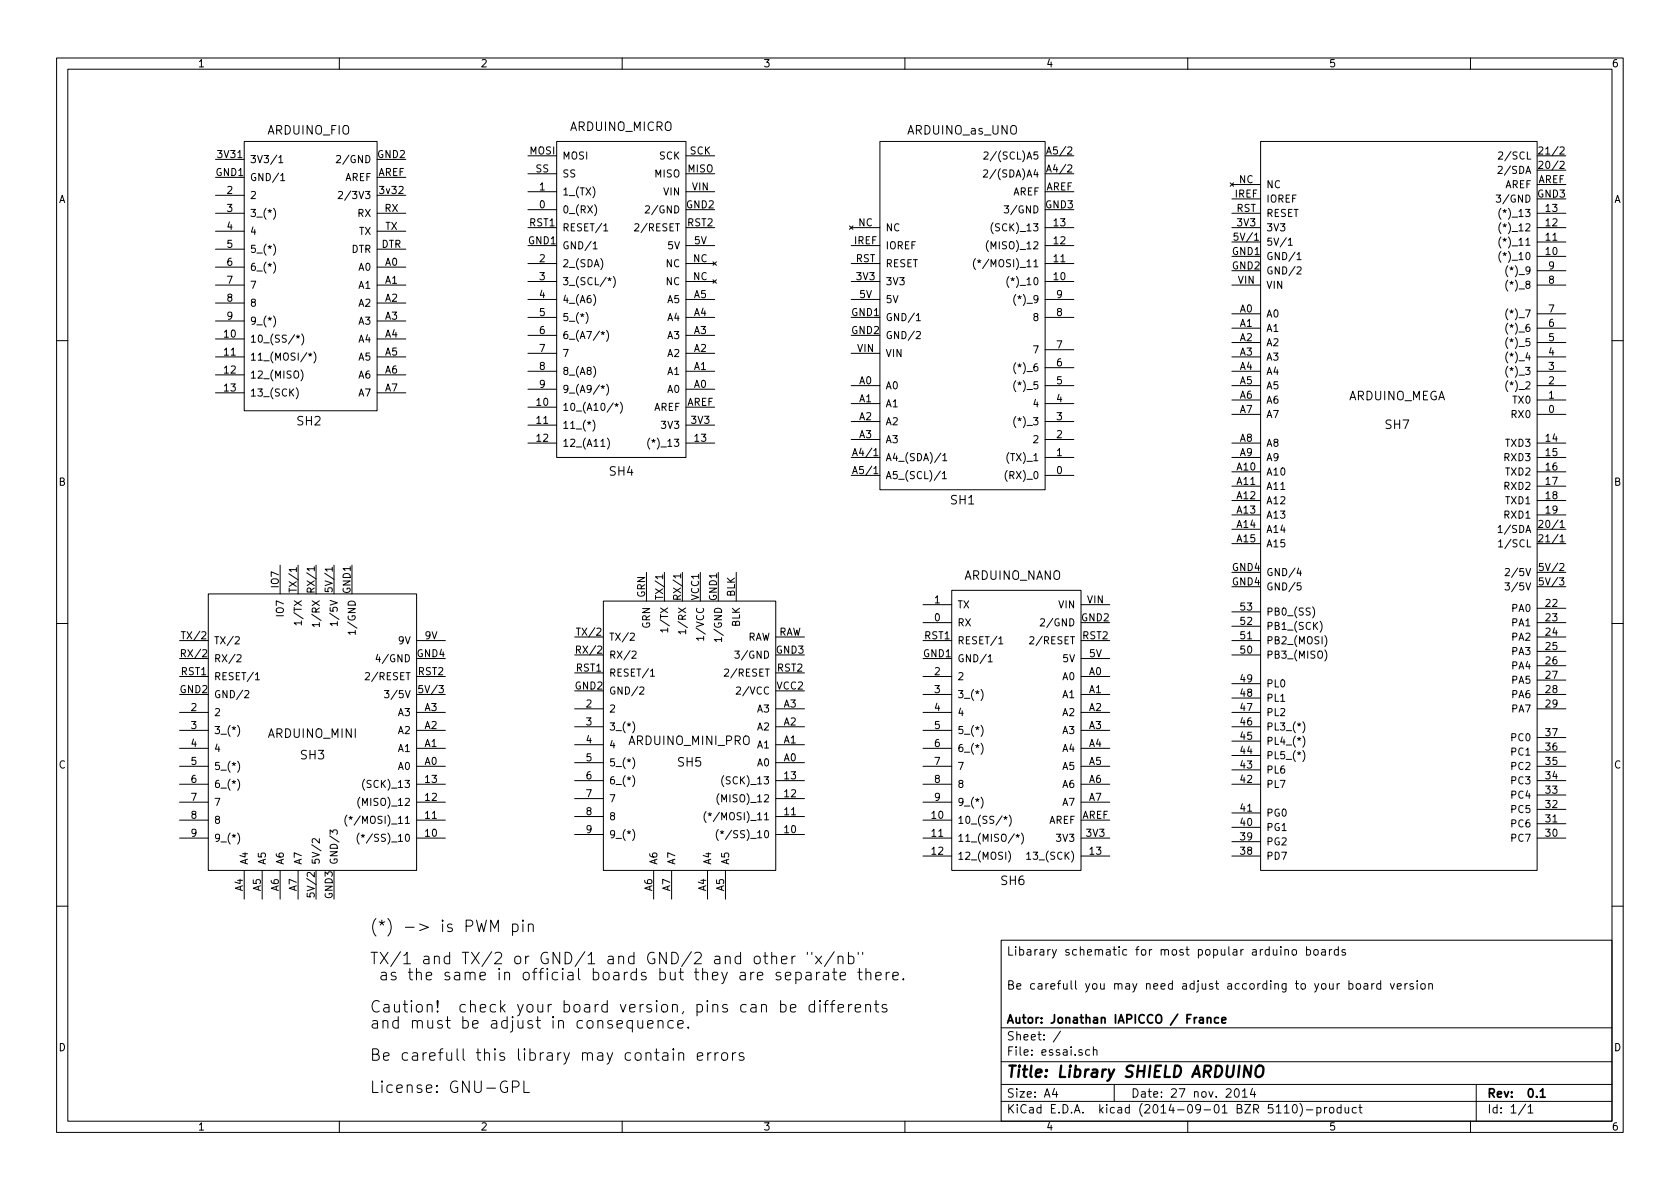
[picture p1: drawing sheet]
<svg xmlns="http://www.w3.org/2000/svg" width="297mm" height="210mm" viewBox="0 0 297 210" stroke-linecap="round" stroke-linejoin="round" font-family="sans-serif">
<g fill="none" stroke="#000" stroke-width=".18">
<path d="M10 10.3h277v189.9h-277zM12 12.2h273v186.1h-273zM60 10.3v1.9M110 10.3v1.9M160 10.3v1.9M210 10.3v1.9M260 10.3v1.9M38.1 34.5h5.1M38.1 37.7h5.1M38.1 28.2h5.1M38.1 31.4h5.1M43.2 25h23.5v47.6h-23.5z"/>
<path d="M48.4 36.8a1.51 1.51 0 0 1 0 2M49.3 27.9l.4-.4v1.3M49.3 28.8h.7M49.6 31l.4-.3v1.2M49.6 31.9h.7M59.5 27.6l.5-.1 .2 .1v.3l-.8 .9h.8M59.8 34l.5-.1 .2 .1 .1 .2-.8 .9h.8M66.7 34.5h5.1M66.7 37.7h5.1M66.7 28.2h5.1M66.7 31.4h5.1M93.3 30.7h5.1"/>
<path d="M93.3 27.6h5.1M93.3 37.1h5.1M93.3 33.9h5.1M98.4 25h22.9v55.9h-22.9zM106.8 39.9l.3-.3v1.2M112.2 39.7l.5-.1 .2 .1 .1 .2-.8 .9h.8M114.1 36.5l.5-.1 .2 .1v.2l-.8 1h.8M121.3 30.7h5.1M121.3 27.6h5.1M121.3 37.1h5.1M121.3 33.9h5.1M150.2 39.9l.6 .7"/>
<path d="M150.8 39.9l-.6 .7M155.6 25h29.2v61.6h-29.2zM173.9 30.1l.5-.1 .2 .1v.3l-.8 .9h.8M174 27l.5-.1 .2 .1v.2l-.8 .9h.8M175.6 39.4a1.51 1.51 0 0 0 0 1.9M177.5 36.4h.8l-.4 .5 .4 .1v.5l-.2 .2-.6-.2M184.8 30.7h5.1M184.8 27.6h5.1M184.8 37.1h5.1M184.8 33.9h5.1M217.5 32.3l.6 .6M217.8 37.7h5.1"/>
<path d="M217.8 32.6h5.1M217.8 35.2h5.1M218.1 32.3l-.6 .6M222.9 25h48.9v128.9h-48.9zM264.5 34.5h.8l-.4 .5 .4 .1v.5l-.2 .2-.6-.2M264.9 29.5l.5-.1 .2 .1v.3l-.8 .9h.8M265 27l.5-.1 .1 .1 .1 .2-.8 .9h.8M265.4 39.4a1.51 1.51 0 0 0 0 1.9M265.4 36.8a1.51 1.51 0 0 0 0 2M271.8 27.6h5.1M271.8 37.7h5.1M271.8 32.6h5.1"/>
<path d="M271.8 30.1h5.1M271.8 35.2h5.1M272.1 28.6l.5-.1 .1 .1 .1 .3-.8 .9h.8M272.1 26.1l.5-.1 .1 .1 .1 .2-.8 .9h.8M38.1 40.9h5.1M38.1 44.1h5.1M38.1 47.2h5.1M38.1 50.4h5.1M38.1 53.6h5.1M38.1 56.8h5.1M38.1 59.9h5.1M48.4 43.2a1.51 1.51 0 0 1 0 1.9"/>
<path d="M48.4 46.3a1.51 1.51 0 0 1 0 2M48.4 55.9a1.51 1.51 0 0 1 0 1.9M52.4 59.4l.3 .2 .3-.2M52.5 59.8l.2-.2 .2 .2M52.7 59.3v.3M53.3 59a1.51 1.51 0 0 1 0 2M66.7 40.9h5.1M66.7 44.1h5.1M66.7 47.2h5.1M66.7 50.4h5.1M66.7 53.6h5.1M66.7 56.8h5.1"/>
<path d="M66.7 59.9h5.1M93.3 56.1h5.1M93.3 53h5.1M93.3 49.8h5.1M93.3 46.6h5.1M93.3 43.4h5.1M93.3 40.3h5.1M93.3 59.3h5.1M103.6 55.2a1.51 1.51 0 0 1 0 2M104.9 43.1l.3-.4v1.3M104.9 44h.7M105 52.1a1.51 1.51 0 0 1 0 1.9"/>
<path d="M106.3 58.8l.3 .1 .3-.1M106.4 59.2l.2-.3 .2 .3M106.6 58.6v.3M106.8 40.8h.7M107.2 58.4a1.51 1.51 0 0 1 0 2M107.5 49.3l.3 .1 .3-.1M107.6 49.6l.2-.2 .1 .2M107.8 49.1v.3M108.4 48.9a1.51 1.51 0 0 1 0 1.9M121.3 56.1h5.1M121.3 53h5.1M121.3 49.8h5.1"/>
<path d="M121.3 46.6h5.1M121.3 43.4h5.1M121.3 40.3h5.1M121.3 59.3h5.1M126.1 49.5l.6 .6M126.1 46.3l.6 .6M126.7 49.5l-.6 .6M126.7 46.3l-.6 .6M150.5 56.1h5.1M150.5 53h5.1M150.5 49.8h5.1M150.5 46.6h5.1"/>
<path d="M150.5 43.4h5.1M150.5 40.3h5.1M150.5 59.3h5.1M162 55.8l.4-.4v1.3M162 58.7l.5-.1 .2 .1v.3l-.7 .9h.7M162 56.7h.7M172.5 45.7a1.51 1.51 0 0 0 0 2M172.8 46.1l.3 .1 .3-.1M172.9 46.5l.2-.3 .2 .3M173.1 45.9v.3M174.8 42.5a1.51 1.51 0 0 0 0 2M178.4 48.9a1.51 1.51 0 0 0 0 1.9"/>
<path d="M179.6 52.1a1.51 1.51 0 0 0 0 1.9M184.8 56.1h5.1M184.8 53h5.1M184.8 49.8h5.1M184.8 46.6h5.1M184.8 43.4h5.1M184.8 40.3h5.1M217.8 40.3h5.1M217.8 50.4h5.1M217.8 58h5.1M217.8 55.5h5.1M217.8 47.9h5.1"/>
<path d="M217.8 45.3h5.1M217.8 42.8h5.1M221.8 42.5h.7M227.8 42.5l.3-.4v1.3M227.8 43.4h.7M229.3 45l.4-.4v1.3M229.3 47.3l.5-.1 .2 .1v.2l-.7 1h.7M229.3 45.9h.7M265.4 44.4a1.51 1.51 0 0 0 0 2M265.4 41.9a1.51 1.51 0 0 0 0 2M266.6 59.7a1.51 1.51 0 0 0 0 1.9M266.6 57.1a1.51 1.51 0 0 0 0 2"/>
<path d="M266.6 54.6a1.51 1.51 0 0 0 0 2M266.6 49.5a1.51 1.51 0 0 0 0 2M266.6 47a1.51 1.51 0 0 0 0 1.9M271.8 40.3h5.1M271.8 50.4h5.1M271.8 58h5.1M271.8 55.5h5.1M271.8 47.9h5.1M271.8 45.3h5.1M271.8 42.8h5.1M10 60.2h2M38.1 63.1h5.1"/>
<path d="M38.1 66.3h5.1M38.1 69.5h5.1M52.4 68.6a1.51 1.51 0 0 1 0 1.9M53.2 65.4a1.51 1.51 0 0 1 0 2M54.5 62.6l.3 .1 .3-.1M54.7 63l.1-.3 .2 .3M54.8 62.4v.3M55.5 62.2a1.51 1.51 0 0 1 0 2M66.7 63.1h5.1M66.7 66.3h5.1M66.7 69.5h5.1M93.3 62.5h5.1"/>
<path d="M93.3 65.7h5.1M93.3 78.4h5.1M93.3 68.8h5.1M93.3 72h5.1M93.3 75.2h5.1M104.8 74.3a1.51 1.51 0 0 1 0 1.9M105 64.8a1.51 1.51 0 0 1 0 1.9M106.3 68.3l.3 .1 .3-.1M106.4 68.7l.2-.3 .2 .3M106.6 68.1v.3M107.2 67.9a1.51 1.51 0 0 1 0 2M107.4 77.5a1.51 1.51 0 0 1 0 1.9"/>
<path d="M108.4 71.2l-1.1 1.7M108.7 71.5l.3 .1 .3-.1M108.8 71.9l.2-.3 .2 .3M109 71.3v.3M109.7 71.1a1.51 1.51 0 0 1 0 2M114.9 77.5a1.51 1.51 0 0 0 0 1.9M121.3 62.5h5.1M121.3 65.7h5.1M121.3 78.4h5.1M121.3 68.8h5.1M121.3 72h5.1M121.3 75.2h5.1"/>
<path d="M150.5 77.7h5.1M150.5 74.5h5.1M150.5 71.4h5.1M150.5 68.2h5.1M150.5 62.5h5.1M179.6 73.7a1.51 1.51 0 0 0 0 1.9M179.6 67.3a1.51 1.51 0 0 0 0 2M179.6 64.1a1.51 1.51 0 0 0 0 2M184.8 77.7h5.1M184.8 74.5h5.1M184.8 71.4h5.1M184.8 68.2h5.1"/>
<path d="M184.8 65h5.1M184.8 61.8h5.1M217.8 68.2h5.1M217.8 63.1h5.1M217.8 73.3h5.1M217.8 70.7h5.1M217.8 65.7h5.1M217.8 60.6h5.1M217.8 78.4h5.1M266.6 67.3a1.51 1.51 0 0 0 0 2M266.6 64.8a1.51 1.51 0 0 0 0 1.9M266.6 62.2a1.51 1.51 0 0 0 0 2"/>
<path d="M271.8 68.2h5.1M271.8 63.1h5.1M271.8 73.3h5.1M271.8 70.7h5.1M271.8 65.7h5.1M271.8 60.6h5.1M271.8 78.4h5.1M285 60.2h2M49.5 99.9v5.1M52.7 99.9v5.1M55.9 99.9v5.1M59.1 99.9v5.1"/>
<path d="M62.2 99.9v5.1M150.5 84.1h5.1M150.5 80.9h5.1M154.5 80.6h.7M154.5 83.8h.7M166.3 83.3l-1.1 1.7M166.3 80.1l-1 1.7M166.6 83.7l.4-.3v1.3M166.6 84.7h.7M166.7 80.6l.4-.4v1.3M166.7 81.5h.7M184.8 84.1h5.1"/>
<path d="M184.8 80.9h5.1M217.8 80.9h5.1M217.8 83.4h5.1M217.8 86h5.1M217.8 88.5h5.1M217.8 91.1h5.1M217.8 93.6h5.1M217.8 96.1h5.1M264.9 93.3l.4-.4v1.3M264.9 94.2h.7M265 95.8l.3-.4v1.3M265 96.7h.7"/>
<path d="M271.8 80.9h5.1M271.8 83.4h5.1M271.8 86h5.1M271.8 88.5h5.1M271.8 91.1h5.1M271.8 93.6h5.1M271.8 96.1h5.1M272.1 92.1l.5-.1 .1 .1 .1 .3-.8 .9h.8M272.1 94.7l.5-.1 .1 .1 .1 .2-.8 .9h.8M275.8 93.3h.8M275.8 95.8h.8M10 110.3h2"/>
<path d="M31.7 113.3h5.1M31.7 119.6h5.1M31.7 116.5h5.1M36.8 105h36.9v48.9h-36.9zM41.6 112.7l.5-.1 .2 .1v.2l-.8 1h.8M41.9 115.9l.5-.1 .2 .1v.2l-.8 .9h.8M45.2 119.3l.3-.4v1.3M53.3 110.2h-1.3l.4 .3M53.3 109.8v.7M55.6 100.2v.7M56.5 110.5h-1.3l.3 .3M56.5 110.1v.7"/>
<path d="M58.8 100.3v.7M59.6 110.3h-1.2l.3 .3M59.6 109.9v.7M62.8 111.8h-1.3l.4 .4M62.8 111.5v.7M64.6 119l.5-.1 .2 .1v.3l-.8 .9h.8M66.8 115.7l-.3 .9h.8M73.7 113.3h5M73.7 119.6h5M73.7 116.5h5M101.6 115.8h5.1M101.6 112.6h5.1"/>
<path d="M101.6 119h5.1M106.7 106.3h30.5v47.6h-30.5zM111.5 112.1l.4-.1 .2 .1 .1 .2-.8 .9h.8M111.8 115.2l.4-.1 .2 .1 .1 .3-.8 .9h.8M114.3 101.2v5.1M115 118.7l.4-.4v1.3M115 119.6h.7M117.5 101.2v5.1M118.1 111.4h-1.3l.3 .4M118.1 111.1v.7M120.3 101.5v.7M120.6 101.2v5.1"/>
<path d="M121.2 111.7h-1.2l.3 .4M121.2 111.4v.7M123.8 101.2v5.1M124.4 112.9h-1.3l.4 .3M124.4 112.5v.7M127 101.2v5.1M127.6 113.1h-1.3l.4 .4M127.6 112.7v.8M128.1 118.4l.5-.1 .2 .1v.3l-.8 .9h.8M129.9 115.1h.8l-.4 .5 .4 .1v.6l-.2 .1-.6-.1M130.2 101.2v5.1M137.2 115.8h5"/>
<path d="M137.2 112.6h5M137.2 119h5M163.2 113.3h5.1M163.2 110.1h5.1M163.2 119.6h5.1M163.2 116.5h5.1M163.2 106.9h5.1M168.3 104.4h22.8v49.5h-22.8zM174.7 116.1l.4-.3v1.2M174.7 117h.7M176.6 112.9l.4-.3v1.3M176.6 113.9h.7"/>
<path d="M182.1 112.7l.5-.1 .2 .1v.2l-.8 1h.8M184 109.5l.5-.1 .1 .1 .1 .3-.8 .9h.8M191.1 113.3h5.1M191.1 110.1h5.1M191.1 119.6h5.1M191.1 116.5h5.1M191.1 106.9h5.1M217.8 115.8h5.1M217.8 113.3h5.1M217.8 110.7h5.1M217.8 108.2h5.1M217.8 101.2h5.1"/>
<path d="M217.8 103.8h5.1M229.6 100.5l-.3 .9h.8M229.9 100.9v.9M230 103.1h-.6l-.1 .6 .2-.1 .5 .1v.5l-.2 .1-.5-.1M232.1 107.3a1.51 1.51 0 0 1 0 2M233.4 109.8a1.51 1.51 0 0 1 0 2M234.2 114.9a1.51 1.51 0 0 1 0 2M234.2 112.4a1.51 1.51 0 0 1 0 1.9M266.1 103.1h.8l-.5 .5 .4 .1v.5l-.2 .1-.5-.1M266.2 100.6l.4-.1 .2 .1 .1 .3-.8 .9h.8M271.8 107.6h5.1M271.8 110.1h5.1"/>
<path d="M271.8 112.6h5.1M271.8 115.2h5.1M271.8 117.7h5.1M271.8 101.2h5.1M271.8 103.8h5.1M285 110.3h2M31.7 138.7h5.1M31.7 135.5h5.1M31.7 126h5.1M31.7 122.8h5.1M31.7 129.2h5.1M31.7 132.3h5.1"/>
<path d="M42 128.3a1.51 1.51 0 0 1 0 1.9M42 134.6a1.51 1.51 0 0 1 0 2M42 137.8a1.51 1.51 0 0 1 0 1.9M43.3 122.2l.5-.1 .1 .1 .1 .3-.8 .9h.8M45.2 120.2h.7M64.5 137.8a1.51 1.51 0 0 0 0 1.9M68 122.1h.8l-.5 .5 .4 .1v.6l-.2 .1-.5-.1M73.7 138.7h5M73.7 135.5h5M73.7 126h5M73.7 122.8h5M73.7 129.2h5"/>
<path d="M73.7 132.3h5M101.6 138h5.1M101.6 128.5h5.1M101.6 125.3h5.1M101.6 131.7h5.1M101.6 134.9h5.1M101.6 122.2h5.1M111.9 127.6a1.51 1.51 0 0 1 0 2M111.9 134a1.51 1.51 0 0 1 0 1.9M111.9 137.2a1.51 1.51 0 0 1 0 1.9M113.1 121.6l.5-.1 .2 .1v.2l-.7 1h.7M128 137.2a1.51 1.51 0 0 0 0 1.9"/>
<path d="M130.2 121.6l.5-.1 .2 .1v.2l-.8 1h.8M137.2 138h5M137.2 128.5h5M137.2 125.3h5M137.2 131.7h5M137.2 134.9h5M137.2 122.2h5M163.2 138.7h5.1M163.2 135.5h5.1M163.2 126h5.1M163.2 122.8h5.1M163.2 129.2h5.1"/>
<path d="M163.2 132.3h5.1M173.5 121.9a1.51 1.51 0 0 1 0 2M173.5 128.3a1.51 1.51 0 0 1 0 1.9M173.5 131.4a1.51 1.51 0 0 1 0 2M191.1 138.7h5.1M191.1 135.5h5.1M191.1 126h5.1M191.1 122.8h5.1M191.1 129.2h5.1M191.1 132.3h5.1M217.8 138.7h5.1M217.8 136.1h5.1"/>
<path d="M217.8 133.6h5.1M217.8 131.1h5.1M217.8 128.5h5.1M217.8 126h5.1M217.8 123.4h5.1M217.8 120.9h5.1M230.4 132.7a1.51 1.51 0 0 1 0 2M230.4 130.2a1.51 1.51 0 0 1 0 1.9M230.4 127.6a1.51 1.51 0 0 1 0 2M271.8 138h5.1M271.8 135.5h5.1M271.8 133h5.1"/>
<path d="M271.8 120.3h5.1M271.8 130.4h5.1M271.8 122.8h5.1M271.8 125.3h5.1M31.7 148.2h5.1M31.7 141.9h5.1M31.7 145h5.1M42 147.3a1.51 1.51 0 0 1 0 2M43.2 153.9v5.1M46.4 153.9v5.1M49.5 153.9v5.1M52.7 153.9v5.1"/>
<path d="M55.9 153.9v5.1M56.5 148.3v.8l-1-.8-.2 .1-.1 .1 .1 .5M58.4 147.5v-.7l.5 .4 .1-.4h.5l.1 .2-.1 .5M59.1 153.9v5.1M61.3 144.1a1.51 1.51 0 0 0 0 2M61.7 144.5l.3 .1 .3-.1M61.8 144.9l.2-.3 .2 .3M62 144.3v.3M63.5 147.3a1.51 1.51 0 0 0 0 2M63.6 141a1.51 1.51 0 0 0 0 1.9M63.9 147.7l.3 .1 .3-.1M64 148.1l.2-.3 .1 .3"/>
<path d="M64.2 147.5v.3M73.7 148.2h5M73.7 141.9h5M73.7 145h5M101.6 141.2h5.1M101.6 144.4h5.1M101.6 147.6h5.1M111.9 146.7a1.51 1.51 0 0 1 0 1.9M115.6 153.9v5.1M118.7 153.9v5.1M124.8 143.5a1.51 1.51 0 0 0 0 2M125.1 153.9v5.1"/>
<path d="M125.2 143.9l.3 .1 .3-.1M125.3 144.2l.2-.2 .2 .2M125.5 143.7v.3M127 146.7a1.51 1.51 0 0 0 0 1.9M127.1 140.3a1.51 1.51 0 0 0 0 2M127.4 147.1l.3 .1 .3-.1M127.5 147.4l.2-.2 .1 .2M127.7 146.9v.3M128.3 153.9v5.1M137.2 141.2h5M137.2 144.4h5M137.2 147.6h5"/>
<path d="M163.2 148.2h5.1M163.2 151.4h5.1M163.2 141.9h5.1M163.2 145h5.1M173.5 141a1.51 1.51 0 0 1 0 1.9M177.5 144.5l.3 .1 .3-.1M177.6 144.9l.2-.3 .2 .3M177.8 144.3v.3M178.3 150.5a1.51 1.51 0 0 1 0 1.9M178.4 144.1a1.51 1.51 0 0 1 0 2M179.6 147.7l.3 .1 .3-.1M179.8 148.1l.1-.3 .2 .3"/>
<path d="M179.9 147.5v.3M180.6 147.3a1.51 1.51 0 0 1 0 2M181.5 151l.4-.3v1.3M181.5 152h.7M191.1 148.2h5.1M191.1 151.4h5.1M191.1 141.9h5.1M191.1 145h5.1M217.8 146.3h5.1M217.8 143.8h5.1M217.8 151.4h5.1M217.8 148.8h5.1"/>
<path d="M271.8 148.2h5.1M271.8 145.7h5.1M271.8 143.1h5.1M271.8 140.6h5.1M10 160.2h2M86.8 164.7v-2l.7 1.5 .6-1.5v2M90.6 163.5l.6-.1 .4 .4v.6l-.2 .2-.2 .1-.6-.1M90.6 163.4v2M92.5 162.7l-.1 .1 .1 .1 .1-.1-.1-.1v.2M92.5 163.4v1.3M93.4 163.6a.51 .51 0 0 1 .9 .1v1M93.4 163.4v1.3"/>
<path d="M133.5 169.3a.56 .56 0 0 1 .9 .2v.5a.55 .55 0 0 1-.5 .4 .55 .55 0 0 1-.6-.4zM135 169.1h.8M135.3 168.4v1.7l.1 .2 .4 .1M136.4 169.3a.51 .51 0 0 1 .9 .1v1M136.4 168.4v2M138 177.7l.6-.1 .4 .4v.6l-.2 .3-.2 .1-.6-.1M138.2 169.8l.9-.2v-.4l-.6-.1-.3 .3 .1 .9 .2 .1 .6-.1M138.9 172.6l.9-.2v-.4l-.6-.1-.3 .3 .1 1 .2 .1 .6-.1M139.8 178.3l.9-.2-.1-.4-.5-.1-.3 .3 .1 1 .2 .1 .5-.1M140 169.1v1.3M140.6 169.1l-.4 .1-.2 .3M140.7 172l.6-.1 .4 .4v.6l-.2 .3-.2 .1-.6-.1"/>
<path d="M140.7 171.9v2.1M142.5 172l.2-.1 .6 .1 .1 1.3M142.7 168.4v.4M143.4 172.4l-.7 .1a.39 .39 0 0 0-.3 .4 .39 .39 0 0 0 .3 .4l.7-.1M143.5 168.4v.4M144 177.7l-.6-.1-.3 .4 .1 .8 .2 .2 .6-.1M144 176.9v2.1M144.2 169.1l1.1 1.3M144.4 171.9v1.4M145 171.9l-.4 .1-.2 .3M145 176.9l-.1 .1 .1 .1 .1-.1-.1-.1v.2M145 177.6v1.4"/>
<path d="M145.3 169.1l-1.1 1.3M145.6 172l.2-.1 .6 .1 .1 1.3M145.7 177.6h.7M146.4 176.9l-.4 .1-.1 .2v1.8M146.5 172.4l-.7 .1a.39 .39 0 0 0-.3 .4 .39 .39 0 0 0 .3 .4l.7-.1M146.8 177.6h.8M147.2 171.9h.8M147.5 171.2v1.8l.1 .2 .4 .1M147.5 168.3l-1.7 2.6M147.6 176.9l-.4 .1-.1 .2v1.8M148.2 169.3a.51 .51 0 0 1 .8 .1v1M148.2 178.3l.9-.2v-.4l-.6-.1-.3 .3 .1 1 .2 .1 .6-.1"/>
<path d="M148.2 169.1v1.3M148.5 172.6l1-.2-.1-.4-.6-.1-.3 .3 .1 1 .2 .1 .6-.1M150 169.2l.6-.1 .4 .4v.5l-.2 .3-.2 .1-.6-.1M150 168.4v2M150 177.6v1.4M150.6 177.6l-.4 .1-.2 .3M151.2 178.3l1-.2-.1-.4-.6-.1-.3 .3 .1 1 .2 .1 .6-.1M151.7 171.9h.7M151.7 168.4v.4M151.9 171.2v1.8l.1 .2 .4 .1M152.5 168.4v.4M153.1 177.8a.51 .51 0 0 1 .8 .1v1.1"/>
<path d="M153.1 177.6v1.4M153.1 172.1a.51 .51 0 0 1 .9 .1v1.1M153.1 171.2v2.1M154.6 177.6h.8M154.8 172.6l1-.2-.1-.4-.6-.1-.3 .3 .1 1 .2 .1 .6-.1M154.9 176.9v1.8l.1 .2 .4 .1M156.7 171.9v1.4M156.7 177.7a.5 .5 0 0 0-.7 .2v.1a.74 .74 0 0 0 .7 .4l.1 .2-.1 .3-.2 .1-.5-.1M157.3 171.9l-.4 .1-.2 .3M157.9 172.6l.9-.2-.1-.4-.5-.1-.3 .3 .1 1 .2 .1 .5-.1M159.7 173.1l.1 .1-.1 .1-.1-.1 .1-.1v.2M177 166.3h108v32h-108z"/>
<path d="M226.5 167.4v.2M226.5 167.9v1M227.2 168l.2-.1 .4 .1v.9M227.2 167.9v1M228.5 168l.2-.1 .5 .1v.6l-.1 .2-.4 .1-.2-.1zM231 168l.4-.1 .3 .3-.1 .6h-.6M231 167.4v1.5M232.4 168l.2-.1 .4 .1 .1 .6-.2 .2-.3 .1-.2-.1zM233.7 168h.6v.9M234.3 168.3h-.4l-.3 .2 .3 .4 .4-.1M235.1 167.9v1M235.5 167.9l-.4 .3"/>
<path d="M236.6 168l-.4-.1-.3 .3 .1 .6 .2 .1 .4-.1M236.6 167.4v1.5M237.8 168a.37 .37 0 0 0-.5 .1v.2l.5 .2 .1 .1-.2 .3-.4-.1M238.5 174l.4-.1 .3 .3-.1 .6h-.6M238.5 173.4v1.5M239.9 174.1l.2-.2 .4 .2 .1 .5-.2 .2-.3 .1-.2-.1zM241.2 174h.6v.9M241.8 174.3l-.4 .1-.3 .2 .3 .3 .4-.1M242.5 173.9v1M243 173.9l-.5 .3M244.1 174l-.4-.1-.3 .3 .1 .6 .2 .1 .4-.1M244.1 173.4v1.5"/>
<path d="M245.8 173.9l.4 1 .4-1M247 174.4l.8-.1-.1-.3-.4-.1-.3 .2 .1 .7h.6M248.4 173.9v1M248.8 173.9l-.4 .3M249.9 174a.37 .37 0 0 0-.6 .1l.1 .3 .5 .1v.1l-.2 .3-.4-.1M250.6 173.4v.2M250.6 173.9v1M251.3 174.1l.2-.2 .4 .2 .1 .5-.1 .2-.4 .1-.2-.1zM252.6 174.1l.2-.2 .4 .1 .1 .9M252.6 173.9v1M285 160.2h2M60 198.3v1.9"/>
<path d="M90.6 192.2h.8a.55 .55 0 0 0 .4-.5 .55 .55 0 0 0-.4-.5h-.8v2M92.6 191.2v2h1M110 198.3v1.9M111.8 180.6l-.6-.1-.4 .3 .1 .8 .3 .2 .6-.1M111.8 180.5v2M112.8 180.5l.1 1.2a.55 .55 0 0 0 .7-.1M113.6 180.5v1.3M114.5 181.1l1-.2-.1-.3-.6-.1-.3 .2 .1 1 .2 .1 .6-.1M116.4 180.6a.51 .51 0 0 1 .8 .1v1.1M116.4 180.5v1.3M117.2 186.3l.2-.1 .6 .1 .1 1.2M118.1 186.6l-.7 .1a.39 .39 0 0 0-.3 .4 .39 .39 0 0 0 .3 .4l.7-.1"/>
<path d="M119 180.6l-.5-.1-.4 .3 .1 .8 .3 .2 .5-.1M119 185.5l-.1 .1 .1 .1 .2-.1-.2-.1v.2M119 186.2v1.3M119.8 181.1l1-.2-.1-.3-.6-.1-.3 .2 .1 1 .2 .1 .6-.1M120 186.3a.51 .51 0 0 1 .9 .1v1.1M120 186.2v1.3M121.7 181.6l.1 .1-.1 .1-.1-.1 .1-.1v.2M123.3 186.8l1-.2-.1-.3-.6-.1-.3 .2 .1 1 .2 .1 .6-.1M125.1 186.2v1.3M125.7 186.2l-.4 .1-.2 .2M126.4 186.2v1.3M127 186.2l-.4 .1-.2 .2"/>
<path d="M127.7 186.3a.56 .56 0 0 1 1 .2v.6a.55 .55 0 0 1-.6 .4 .55 .55 0 0 1-.5-.4zM129.5 186.2v1.3M130.1 186.2l-.4 .1-.2 .2M131.5 186.3a.5 .5 0 0 0-.8 .1v.1a.74 .74 0 0 0 .8 .4l.1 .2-.1 .3-.2 .1-.6-.1M160 198.3v1.9M177 194.8h108M177 191.8h108M177 187.8h108M177 181.8h108M186.4 192.5l-.3 1h.9M186.8 193v1M187.5 182.3l-1.3 2"/>
<path d="M192.7 185.7l-.5-.1-.3 .3 .1 .6 .2 .1 .5-.1M193.3 185.7l.2-.1 .4 .1 .1 .9M193.3 185.1v1.5M197 191.8v3M210 198.3v1.9M218.4 192.7l.2-.2a.81 .81 0 0 1 .6 .6 .81 .81 0 0 1-.3 .8l-.2 .1a.79 .79 0 0 1-.3-1.3zM219.7 193l.4-.5v1.5M219.7 194h.8M221.4 192.5l-.3 1h.9M221.8 193v1M227.1 195.8l.4-.5v1.5M227.1 196.8h.8"/>
<path d="M228.7 195.4l.2-.1a.81 .81 0 0 1 .5 .6 .81 .81 0 0 1-.2 .8l-.2 .1a.8 .8 0 0 1-.6-.6 .8 .8 0 0 1 .3-.8zM229.8 195.1a1.71 1.71 0 0 1 0 2.3M231 196.3h1.1M232.8 195.9l.5-.1 .3 .3-.2 .6h-.6M232.8 195.8v1.5M234.2 195.8v1M234.6 195.8l-.4 .3M235.1 196l.2-.2 .5 .2v.5l-.1 .2-.4 .1-.2-.1zM237.1 195.9l-.4-.1-.3 .3 .1 .6 .2 .1 .4-.1M237.1 195.3v1.5M237.8 195.8l.1 .9 .4 .1 .2-.1M238.5 195.8v1"/>
<path d="M239.8 195.9l-.4-.1-.3 .3 .1 .6 .2 .1 .4-.1M240.3 195.8h.5M240.5 195.3v1.3l.3 .2M260 198.3v1.9M261 191.8v6.5M269.7 195.2l-1.2 2M270.2 195.8l.4-.5v1.5M270.2 196.8h.8"/>
</g>
<path d="M213.5 179.9v1M212.1 180h.6l.1 .9M212.8 180.3l-.5 .1-.3 .2 .3 .3 .5-.1M213.5 180.1l.2-.2 .3 .1 .1 .9M215.4 180l-.4-.1-.3 .3 .1 .6 .2 .1 .4-.1M216 180.4l.7-.1v-.3l-.4-.1-.3 .2 .1 .7h.6M272.3 193l.5-.5v1.5M272.3 194h.9" fill="none" stroke="#000" stroke-width=".3"/>
<path d="M221.3 188.4l-.3 2-.9-2-.2 2M222.2 188.7a.66 .66 0 0 1 1.1 0 1.43 1.43 0 0 1-.5 1.7l-.6-.1a1.49 1.49 0 0 1 0-1.6z" fill="none" stroke="#000" stroke-width=".41"/>
<g font-size="2.8">
<text x="65.4" y="164.8">(*) -&gt; is PWM pin</text>
<text x="65.4" y="170.5">TX/1 and TX/2 or GND/1 and GND/2 and other &quot;x/nb&quot;</text>
<text x="66.2" y="173.4">as the same in official boards but they are separate there.</text>
<text x="65.4" y="179.1">Caution! check your board version, pins can be differents</text>
<text x="65.4" y="181.9">and must be adjust in consequence.</text>
<text x="65.4" y="187.6">Be carefull this library may contain errors</text>
<text x="178" y="190.5">Title: Library SHIELD ARDUINO</text>
<text x="65.4" y="193.3">License: GNU-GPL</text>
</g>
<g font-size="2.1">
<text x="47.3" y="23.8">ARDUINO_FIO</text>
<text x="100.8" y="23.2">ARDUINO_MICRO</text>
<text x="160.5" y="23.8">ARDUINO_as_UNO</text>
<text x="238.3" y="70.8">ARDUINO_MEGA</text>
<text x="52.6" y="75.2">SH2</text>
<text x="245" y="75.9">SH7</text>
<text x="107.8" y="84.1">SH4</text>
<text x="168.1" y="89.2">SH1</text>
<text x="170.4" y="102.5">ARDUINO_NANO</text>
<text x="47.5" y="130.5">ARDUINO_MINI</text>
<text x="111.3" y="131.7">ARDUINO_MINI_PRO</text>
<text x="53.2" y="134.3">SH3</text>
<text x="119.9" y="135.6">SH5</text>
<text x="177" y="156.5">SH6</text>
<text x="178" y="169">Libarary schematic for most popular arduino boards</text>
<text x="178" y="175">Be carefull you may need adjust according to your board version</text>
<text x="178" y="184">Sheet: /</text>
<text x="178" y="181">Autor: Jonathan IAPICCO / France</text>
<text x="178" y="186.7">File: essai.sch</text>
<text x="178" y="196.9">KiCad E.D.A. kicad (2014-09-01 BZR 5110)-product</text>
<text x="178" y="194.1">Size: A4</text>
<text x="200" y="194.1">Date: 27 nov. 2014</text>
<text x="263" y="194.1">Rev: 0.1</text>
<text x="263" y="196.9">Id: 1/1</text>
</g>
<g font-size="1.8">
<text x="35" y="11.9">1</text>
<text x="85" y="11.9">2</text>
<text x="135" y="11.9">3</text>
<text x="185" y="11.9">4</text>
<text x="235" y="11.9">5</text>
<text x="285" y="11.9">6</text>
<text x="38.6" y="27.9">3V31</text>
<text x="44.2" y="28.8">3V3/1</text>
<text x="60.2" y="28.8">2/GND</text>
<text x="66.8" y="27.9">GND2</text>
<text x="93.6" y="27.3">MOSI</text>
<text x="99.4" y="28.2">MOSI</text>
<text x="116.5" y="28.2">SCK</text>
<text x="122" y="27.3">SCK</text>
<text x="175.3" y="28.2">2/(SCL)A5</text>
<text x="185.5" y="27.3">A5/2</text>
<text x="265.8" y="28.2">2/SCL</text>
<text x="272.6" y="29.8">20/2</text>
<text x="272.6" y="27.3">21/2</text>
<text x="10.4" y="35.9">A</text>
<text x="38.2" y="31.1">GND1</text>
<text x="40.2" y="34.3">2</text>
<text x="44.2" y="35.2">2</text>
<text x="44.2" y="32">GND/1</text>
<text x="60.8" y="32">AREF</text>
<text x="61" y="35.2">2/3V3</text>
<text x="66.8" y="31.1">AREF</text>
<text x="67.3" y="34.3">3v32</text>
<text x="94.7" y="30.5">SS</text>
<text x="95.4" y="33.6">1</text>
<text x="99.4" y="34.5">1_(TX)</text>
<text x="99.4" y="31.4">SS</text>
<text x="115.7" y="31.4">MISO</text>
<text x="117.3" y="34.5">VIN</text>
<text x="121.6" y="30.5">MISO</text>
<text x="122.4" y="33.6">VIN</text>
<text x="175.1" y="31.4">2/(SDA)A4</text>
<text x="178.9" y="34.5">AREF</text>
<text x="184.9" y="33.6">AREF</text>
<text x="185.5" y="30.5">A4/2</text>
<text x="218.3" y="34.9">IREF</text>
<text x="219.1" y="32.4">NC</text>
<text x="223.9" y="33.3">NC</text>
<text x="223.9" y="35.8">IOREF</text>
<text x="265.4" y="35.8">3/GND</text>
<text x="265.6" y="30.7">2/SDA</text>
<text x="265.9" y="33.3">AREF</text>
<text x="271.9" y="34.9">GND3</text>
<text x="271.9" y="32.4">AREF</text>
<text x="285.4" y="35.9">A</text>
<text x="40.2" y="37.5">3</text>
<text x="40.2" y="40.6">4</text>
<text x="44.2" y="38.3">3_(*)</text>
<text x="44.2" y="41.5">4</text>
<text x="63.2" y="38.3">RX</text>
<text x="63.4" y="41.5">TX</text>
<text x="68" y="37.5">RX</text>
<text x="68.1" y="40.6">TX</text>
<text x="93.6" y="40">RST1</text>
<text x="95.4" y="36.8">0</text>
<text x="99.4" y="37.7">0_(RX)</text>
<text x="99.4" y="40.9">RESET/1</text>
<text x="112.9" y="40.9">2/RESET</text>
<text x="114.9" y="37.7">2/GND</text>
<text x="121.4" y="36.8">GND2</text>
<text x="121.6" y="40">RST2</text>
<text x="151.8" y="40">NC</text>
<text x="156.6" y="40.9">NC</text>
<text x="175.9" y="40.9">(SCK)_13</text>
<text x="178.4" y="37.7">3/GND</text>
<text x="184.9" y="36.8">GND3</text>
<text x="186.4" y="40">13</text>
<text x="218.6" y="37.5">RST</text>
<text x="218.8" y="40">3V3</text>
<text x="223.9" y="40.9">3V3</text>
<text x="223.9" y="38.3">RESET</text>
<text x="265.9" y="40.9">(*)_12</text>
<text x="265.9" y="38.3">(*)_13</text>
<text x="273.4" y="40">12</text>
<text x="273.4" y="37.5">13</text>
<text x="40.2" y="43.8">5</text>
<text x="40.2" y="47">6</text>
<text x="44.2" y="44.7">5_(*)</text>
<text x="44.2" y="47.9">6_(*)</text>
<text x="62" y="44.7">DTR</text>
<text x="63.4" y="47.9">A0</text>
<text x="67.4" y="43.8">DTR</text>
<text x="68.1" y="47">A0</text>
<text x="93.4" y="43.2">GND1</text>
<text x="95.4" y="46.3">2</text>
<text x="99.4" y="47.2">2_(SDA)</text>
<text x="99.4" y="44.1">GND/1</text>
<text x="117.7" y="47.2">NC</text>
<text x="118.1" y="44.1">5V</text>
<text x="122.6" y="46.3">NC</text>
<text x="122.8" y="43.2">5V</text>
<text x="151" y="43.2">IREF</text>
<text x="151.3" y="46.3">RST</text>
<text x="156.6" y="47.2">RESET</text>
<text x="156.6" y="44.1">IOREF</text>
<text x="173.9" y="47.2">(*/MOSI)_11</text>
<text x="175.1" y="44.1">(MISO)_12</text>
<text x="186.4" y="46.3">11</text>
<text x="186.4" y="43.2">12</text>
<text x="217.9" y="45.1">GND1</text>
<text x="217.9" y="47.6">GND2</text>
<text x="218.5" y="42.5">5V/1</text>
<text x="223.9" y="43.4">5V/1</text>
<text x="223.9" y="46">GND/1</text>
<text x="265.9" y="46">(*)_10</text>
<text x="265.9" y="43.4">(*)_11</text>
<text x="273.4" y="45.1">10</text>
<text x="273.4" y="42.5">11</text>
<text x="273.8" y="47.6">9</text>
<text x="40.2" y="50.2">7</text>
<text x="40.2" y="53.3">8</text>
<text x="44.2" y="51">7</text>
<text x="63.4" y="51">A1</text>
<text x="68.1" y="50.2">A1</text>
<text x="68.1" y="53.3">A2</text>
<text x="95.4" y="49.5">3</text>
<text x="95.4" y="52.7">4</text>
<text x="99.4" y="50.4">3_(SCL/*)</text>
<text x="99.4" y="53.6">4_(A6)</text>
<text x="117.7" y="50.4">NC</text>
<text x="118" y="53.6">A5</text>
<text x="122.6" y="49.5">NC</text>
<text x="122.7" y="52.7">A5</text>
<text x="151.5" y="49.5">3V3</text>
<text x="152" y="52.7">5V</text>
<text x="156.6" y="53.6">5V</text>
<text x="156.6" y="50.4">3V3</text>
<text x="178.9" y="50.4">(*)_10</text>
<text x="179.9" y="53.6">(*)_9</text>
<text x="186.4" y="49.5">10</text>
<text x="186.8" y="52.7">9</text>
<text x="218.9" y="50.2">VIN</text>
<text x="223.9" y="51">VIN</text>
<text x="223.9" y="48.5">GND/2</text>
<text x="266.9" y="51">(*)_8</text>
<text x="266.9" y="48.5">(*)_9</text>
<text x="273.8" y="50.2">8</text>
<text x="39.7" y="59.7">10</text>
<text x="40.2" y="56.5">9</text>
<text x="44.2" y="54.2">8</text>
<text x="44.2" y="57.4">9_(*)</text>
<text x="63.4" y="54.2">A2</text>
<text x="63.4" y="57.4">A3</text>
<text x="68.1" y="56.5">A3</text>
<text x="68.1" y="59.7">A4</text>
<text x="95.4" y="55.9">5</text>
<text x="95.4" y="59">6</text>
<text x="99.4" y="56.8">5_(*)</text>
<text x="99.4" y="59.9">6_(A7/*)</text>
<text x="118" y="59.9">A3</text>
<text x="118" y="56.8">A4</text>
<text x="122.7" y="59">A3</text>
<text x="122.7" y="55.9">A4</text>
<text x="150.6" y="55.9">GND1</text>
<text x="150.6" y="59">GND2</text>
<text x="156.6" y="56.8">GND/1</text>
<text x="156.6" y="59.9">GND/2</text>
<text x="182.8" y="56.8">8</text>
<text x="186.8" y="55.9">8</text>
<text x="219.2" y="55.2">A0</text>
<text x="219.2" y="57.8">A1</text>
<text x="223.9" y="56.1">A0</text>
<text x="223.9" y="58.7">A1</text>
<text x="266.9" y="58.7">(*)_6</text>
<text x="266.9" y="56.1">(*)_7</text>
<text x="273.8" y="57.8">6</text>
<text x="273.8" y="55.2">7</text>
<text x="39.7" y="62.9">11</text>
<text x="44.2" y="60.6">10_(SS/*)</text>
<text x="44.2" y="63.7">11_(MOSI/*)</text>
<text x="63.4" y="60.6">A4</text>
<text x="63.4" y="63.7">A5</text>
<text x="68.1" y="62.9">A5</text>
<text x="95.4" y="62.2">7</text>
<text x="95.4" y="65.4">8</text>
<text x="99.4" y="63.1">7</text>
<text x="118" y="63.1">A2</text>
<text x="122.7" y="65.4">A1</text>
<text x="122.7" y="62.2">A2</text>
<text x="151.6" y="62.2">VIN</text>
<text x="156.6" y="63.1">VIN</text>
<text x="179.9" y="65.7">(*)_6</text>
<text x="182.8" y="62.5">7</text>
<text x="186.8" y="64.8">6</text>
<text x="186.8" y="61.6">7</text>
<text x="219.2" y="60.3">A2</text>
<text x="219.2" y="62.9">A3</text>
<text x="219.2" y="65.4">A4</text>
<text x="223.9" y="61.2">A2</text>
<text x="223.9" y="63.7">A3</text>
<text x="266.9" y="63.7">(*)_4</text>
<text x="266.9" y="61.2">(*)_5</text>
<text x="273.8" y="65.4">3</text>
<text x="273.8" y="62.9">4</text>
<text x="273.8" y="60.3">5</text>
<text x="39.7" y="66">12</text>
<text x="39.7" y="69.2">13</text>
<text x="44.2" y="66.9">12_(MISO)</text>
<text x="44.2" y="70.1">13_(SCK)</text>
<text x="63.4" y="66.9">A6</text>
<text x="63.4" y="70.1">A7</text>
<text x="68.1" y="66">A6</text>
<text x="68.1" y="69.2">A7</text>
<text x="94.9" y="71.7">10</text>
<text x="95.4" y="68.6">9</text>
<text x="99.4" y="66.3">8_(A8)</text>
<text x="99.4" y="69.5">9_(A9/*)</text>
<text x="118" y="69.5">A0</text>
<text x="118" y="66.3">A1</text>
<text x="121.4" y="71.7">AREF</text>
<text x="122.7" y="68.6">A0</text>
<text x="151.9" y="67.9">A0</text>
<text x="151.9" y="71.1">A1</text>
<text x="156.6" y="68.8">A0</text>
<text x="179.9" y="68.8">(*)_5</text>
<text x="186.8" y="71.1">4</text>
<text x="186.8" y="67.9">5</text>
<text x="219.2" y="67.9">A5</text>
<text x="219.2" y="70.5">A6</text>
<text x="223.9" y="66.3">A4</text>
<text x="223.9" y="68.8">A5</text>
<text x="223.9" y="71.4">A6</text>
<text x="266.9" y="68.8">(*)_2</text>
<text x="266.9" y="66.3">(*)_3</text>
<text x="267.5" y="71.4">TX0</text>
<text x="273.8" y="70.5">1</text>
<text x="273.8" y="67.9">2</text>
<text x="94.9" y="74.9">11</text>
<text x="99.4" y="72.6">10_(A10/*)</text>
<text x="99.4" y="75.8">11_(*)</text>
<text x="115.4" y="72.6">AREF</text>
<text x="117.1" y="75.8">3V3</text>
<text x="122.3" y="74.9">3V3</text>
<text x="151.9" y="74.3">A2</text>
<text x="151.9" y="77.5">A3</text>
<text x="156.6" y="72">A1</text>
<text x="156.6" y="75.2">A2</text>
<text x="179.9" y="75.2">(*)_3</text>
<text x="182.8" y="72">4</text>
<text x="186.8" y="77.5">2</text>
<text x="186.8" y="74.3">3</text>
<text x="219.2" y="73">A7</text>
<text x="223.9" y="73.9">A7</text>
<text x="267.3" y="73.9">RX0</text>
<text x="273.8" y="73">0</text>
<text x="94.9" y="78.1">12</text>
<text x="99.4" y="79">12_(A11)</text>
<text x="115.4" y="79">(*)_13</text>
<text x="122.9" y="78.1">13</text>
<text x="151.2" y="80.6">A4/1</text>
<text x="151.2" y="83.8">A5/1</text>
<text x="156.6" y="78.4">A3</text>
<text x="156.6" y="81.5">A4_(SDA)/1</text>
<text x="178.4" y="81.5">(TX)_1</text>
<text x="182.8" y="78.4">2</text>
<text x="186.8" y="83.8">0</text>
<text x="186.8" y="80.6">1</text>
<text x="218.7" y="83.2">A10</text>
<text x="219.2" y="78.1">A8</text>
<text x="219.2" y="80.6">A9</text>
<text x="223.9" y="79">A8</text>
<text x="223.9" y="81.5">A9</text>
<text x="266" y="81.5">RXD3</text>
<text x="266.2" y="79">TXD3</text>
<text x="273.4" y="78.1">14</text>
<text x="273.4" y="80.6">15</text>
<text x="273.4" y="83.2">16</text>
<text x="10.4" y="85.9">B</text>
<text x="156.6" y="84.7">A5_(SCL)/1</text>
<text x="178.2" y="84.7">(RX)_0</text>
<text x="218.7" y="85.7">A11</text>
<text x="218.7" y="88.3">A12</text>
<text x="223.9" y="84.1">A10</text>
<text x="223.9" y="86.6">A11</text>
<text x="223.9" y="89.1">A12</text>
<text x="266" y="86.6">RXD2</text>
<text x="266.2" y="84.1">TXD2</text>
<text x="266.2" y="89.1">TXD1</text>
<text x="273.4" y="85.7">17</text>
<text x="273.4" y="88.3">18</text>
<text x="285.4" y="85.9">B</text>
<text x="218.7" y="90.8">A13</text>
<text x="218.7" y="93.3">A14</text>
<text x="218.7" y="95.9">A15</text>
<text x="223.9" y="91.7">A13</text>
<text x="223.9" y="94.2">A14</text>
<text x="265.6" y="94.2">1/SDA</text>
<text x="266" y="91.7">RXD1</text>
<text x="272.6" y="93.3">20/1</text>
<text x="272.6" y="95.9">21/1</text>
<text x="273.4" y="90.8">19</text>
<text x="217.9" y="101">GND4</text>
<text x="223.9" y="96.8">A15</text>
<text x="223.9" y="101.8">GND/4</text>
<text x="265.8" y="96.8">1/SCL</text>
<text x="267.1" y="101.8">2/5V</text>
<text x="272.5" y="101">5V/2</text>
<text x="49.3" y="103.9" transform="rotate(-90 49.3 103.9)">IO7</text>
<text x="52.5" y="104.3" transform="rotate(-90 52.5 104.3)">TX/1</text>
<text x="55.6" y="104.4" transform="rotate(-90 55.6 104.4)">RX/1</text>
<text x="58.8" y="104.3" transform="rotate(-90 58.8 104.3)">5V/1</text>
<text x="62" y="104.9" transform="rotate(-90 62 104.9)">GND1</text>
<text x="114" y="105.7" transform="rotate(-90 114 105.7)">GRN</text>
<text x="117.2" y="105.6" transform="rotate(-90 117.2 105.6)">TX/1</text>
<text x="120.4" y="105.7" transform="rotate(-90 120.4 105.7)">RX/1</text>
<text x="123.6" y="106.1" transform="rotate(-90 123.6 106.1)">VCC1</text>
<text x="126.7" y="106.2" transform="rotate(-90 126.7 106.2)">GND1</text>
<text x="129.9" y="105.6" transform="rotate(-90 129.9 105.6)">BLK</text>
<text x="165.3" y="106.7">1</text>
<text x="169.3" y="107.6">TX</text>
<text x="187.2" y="107.6">VIN</text>
<text x="192.2" y="106.7">VIN</text>
<text x="217.9" y="103.5">GND4</text>
<text x="219.4" y="107.9">53</text>
<text x="223.9" y="104.4">GND/5</text>
<text x="267.1" y="104.4">3/5V</text>
<text x="272.5" y="103.5">5V/3</text>
<text x="273.4" y="107.3">22</text>
<text x="32.4" y="113">TX/2</text>
<text x="37.8" y="113.9">TX/2</text>
<text x="50.2" y="108.9" transform="rotate(-90 50.2 108.9)">IO7</text>
<text x="53.3" y="109.8" transform="rotate(-90 53.3 109.8)">1/TX</text>
<text x="56.5" y="110" transform="rotate(-90 56.5 110)">1/RX</text>
<text x="59.7" y="109.7" transform="rotate(-90 59.7 109.7)">1/5V</text>
<text x="62.9" y="111.4" transform="rotate(-90 62.9 111.4)">1/GND</text>
<text x="70.5" y="113.9">9V</text>
<text x="75.1" y="113">9V</text>
<text x="102.3" y="112.4">TX/2</text>
<text x="107.7" y="113.3">TX/2</text>
<text x="114.9" y="111.2" transform="rotate(-90 114.9 111.2)">GRN</text>
<text x="118.1" y="111" transform="rotate(-90 118.1 111)">1/TX</text>
<text x="121.3" y="111.2" transform="rotate(-90 121.3 111.2)">1/RX</text>
<text x="124.5" y="112.5" transform="rotate(-90 124.5 112.5)">1/VCC</text>
<text x="127.6" y="112.7" transform="rotate(-90 127.6 112.7)">1/GND</text>
<text x="130.8" y="110.9" transform="rotate(-90 130.8 110.9)">BLK</text>
<text x="131.9" y="113.3">RAW</text>
<text x="137.6" y="112.4">RAW</text>
<text x="163.5" y="113">RST1</text>
<text x="165.3" y="109.8">0</text>
<text x="169.3" y="110.7">RX</text>
<text x="169.3" y="113.9">RESET/1</text>
<text x="182.8" y="113.9">2/RESET</text>
<text x="184.7" y="110.7">2/GND</text>
<text x="191.2" y="109.8">GND2</text>
<text x="191.4" y="113">RST2</text>
<text x="219.4" y="113">51</text>
<text x="219.4" y="110.5">52</text>
<text x="223.9" y="113.9">PB2_(MOSI)</text>
<text x="223.9" y="111.4">PB1_(SCK)</text>
<text x="223.9" y="108.8">PB0_(SS)</text>
<text x="267.3" y="108.2">PA0</text>
<text x="267.3" y="110.7">PA1</text>
<text x="267.3" y="113.3">PA2</text>
<text x="273.4" y="109.8">23</text>
<text x="273.4" y="112.4">24</text>
<text x="32" y="119.4">RST1</text>
<text x="32.3" y="116.2">RX/2</text>
<text x="37.8" y="117.1">RX/2</text>
<text x="67.2" y="117.1">4/GND</text>
<text x="73.8" y="116.2">GND4</text>
<text x="73.9" y="119.4">RST2</text>
<text x="101.9" y="118.7">RST1</text>
<text x="102.2" y="115.6">RX/2</text>
<text x="107.7" y="119.6">RESET/1</text>
<text x="107.7" y="116.5">RX/2</text>
<text x="128.8" y="119.6">2/RESET</text>
<text x="130.7" y="116.5">3/GND</text>
<text x="137.3" y="115.6">GND3</text>
<text x="137.4" y="118.7">RST2</text>
<text x="163.3" y="116.2">GND1</text>
<text x="165.3" y="119.4">2</text>
<text x="169.3" y="117.1">GND/1</text>
<text x="188" y="117.1">5V</text>
<text x="192.6" y="119.4">A0</text>
<text x="192.6" y="116.2">5V</text>
<text x="219.4" y="115.6">50</text>
<text x="223.9" y="116.5">PB3_(MISO)</text>
<text x="267.3" y="115.8">PA3</text>
<text x="267.3" y="118.4">PA4</text>
<text x="273.4" y="114.9">25</text>
<text x="273.4" y="117.5">26</text>
<text x="31.9" y="122.5">GND2</text>
<text x="33.8" y="125.7">2</text>
<text x="37.8" y="120.3">RESET/1</text>
<text x="37.8" y="123.4">GND/2</text>
<text x="65.3" y="120.3">2/RESET</text>
<text x="69" y="123.4">3/5V</text>
<text x="74.4" y="122.5">5V/3</text>
<text x="75.1" y="125.7">A3</text>
<text x="101.7" y="121.9">GND2</text>
<text x="103.7" y="125.1">2</text>
<text x="107.7" y="126">2</text>
<text x="107.7" y="122.8">GND/2</text>
<text x="130.9" y="122.8">2/VCC</text>
<text x="133.9" y="126">A3</text>
<text x="137.3" y="121.9">VCC2</text>
<text x="138.6" y="125.1">A3</text>
<text x="165.3" y="122.5">3</text>
<text x="165.3" y="125.7">4</text>
<text x="169.3" y="120.3">2</text>
<text x="169.3" y="123.4">3_(*)</text>
<text x="187.9" y="120.3">A0</text>
<text x="187.9" y="123.4">A1</text>
<text x="192.6" y="122.5">A1</text>
<text x="192.6" y="125.7">A2</text>
<text x="219.4" y="125.7">47</text>
<text x="219.4" y="123.2">48</text>
<text x="219.4" y="120.6">49</text>
<text x="223.9" y="124.1">PL1</text>
<text x="223.9" y="121.5">PL0</text>
<text x="267.3" y="120.9">PA5</text>
<text x="267.3" y="123.4">PA6</text>
<text x="267.3" y="126">PA7</text>
<text x="273.4" y="120">27</text>
<text x="273.4" y="122.5">28</text>
<text x="273.4" y="125.1">29</text>
<text x="33.8" y="128.9">3</text>
<text x="37.8" y="126.6">2</text>
<text x="37.8" y="129.8">3_(*)</text>
<text x="70.4" y="129.8">A2</text>
<text x="70.4" y="126.6">A3</text>
<text x="75.1" y="128.9">A2</text>
<text x="103.7" y="128.3">3</text>
<text x="103.7" y="131.4">4</text>
<text x="107.7" y="129.2">3_(*)</text>
<text x="133.9" y="129.2">A2</text>
<text x="138.6" y="131.4">A1</text>
<text x="138.6" y="128.3">A2</text>
<text x="165.3" y="128.9">5</text>
<text x="169.3" y="126.6">4</text>
<text x="169.3" y="129.8">5_(*)</text>
<text x="187.9" y="126.6">A2</text>
<text x="187.9" y="129.8">A3</text>
<text x="192.6" y="128.9">A3</text>
<text x="219.4" y="130.8">45</text>
<text x="219.4" y="128.3">46</text>
<text x="223.9" y="131.7">PL4_(*)</text>
<text x="223.9" y="129.2">PL3_(*)</text>
<text x="223.9" y="126.6">PL2</text>
<text x="267.3" y="131.1">PC0</text>
<text x="273.4" y="130.2">37</text>
<text x="10.4" y="135.9">C</text>
<text x="33.8" y="132.1">4</text>
<text x="33.8" y="135.2">5</text>
<text x="37.8" y="133">4</text>
<text x="37.8" y="136.1">5_(*)</text>
<text x="70.4" y="136.1">A0</text>
<text x="70.4" y="133">A1</text>
<text x="75.1" y="135.2">A0</text>
<text x="75.1" y="132.1">A1</text>
<text x="103.7" y="134.6">5</text>
<text x="103.7" y="137.8">6</text>
<text x="107.7" y="132.3">4</text>
<text x="107.7" y="135.5">5_(*)</text>
<text x="133.9" y="135.5">A0</text>
<text x="133.9" y="132.3">A1</text>
<text x="138.6" y="134.6">A0</text>
<text x="138.7" y="137.8">13</text>
<text x="165.3" y="132.1">6</text>
<text x="165.3" y="135.2">7</text>
<text x="169.3" y="133">6_(*)</text>
<text x="169.3" y="136.1">7</text>
<text x="187.9" y="133">A4</text>
<text x="187.9" y="136.1">A5</text>
<text x="192.6" y="132.1">A4</text>
<text x="192.6" y="135.2">A5</text>
<text x="219.4" y="135.9">43</text>
<text x="219.4" y="133.3">44</text>
<text x="223.9" y="136.8">PL6</text>
<text x="223.9" y="134.2">PL5_(*)</text>
<text x="267.3" y="136.1">PC2</text>
<text x="267.3" y="133.6">PC1</text>
<text x="273.4" y="137.8">34</text>
<text x="273.4" y="135.2">35</text>
<text x="273.4" y="132.7">36</text>
<text x="285.4" y="135.9">C</text>
<text x="33.8" y="138.4">6</text>
<text x="33.8" y="141.6">7</text>
<text x="37.8" y="139.3">6_(*)</text>
<text x="37.8" y="142.5">7</text>
<text x="64" y="142.5">(MISO)_12</text>
<text x="64.8" y="139.3">(SCK)_13</text>
<text x="75.2" y="141.6">12</text>
<text x="75.2" y="138.4">13</text>
<text x="103.7" y="141">7</text>
<text x="107.7" y="138.7">6_(*)</text>
<text x="107.7" y="141.9">7</text>
<text x="127.5" y="141.9">(MISO)_12</text>
<text x="128.3" y="138.7">(SCK)_13</text>
<text x="138.7" y="141">12</text>
<text x="165.3" y="138.4">8</text>
<text x="165.3" y="141.6">9</text>
<text x="169.3" y="139.3">8</text>
<text x="169.3" y="142.5">9_(*)</text>
<text x="187.9" y="139.3">A6</text>
<text x="187.9" y="142.5">A7</text>
<text x="192.6" y="138.4">A6</text>
<text x="192.6" y="141.6">A7</text>
<text x="219.4" y="143.5">41</text>
<text x="219.4" y="138.4">42</text>
<text x="223.9" y="139.3">PL7</text>
<text x="267.3" y="143.8">PC5</text>
<text x="267.3" y="141.2">PC4</text>
<text x="267.3" y="138.7">PC3</text>
<text x="273.4" y="142.9">32</text>
<text x="273.4" y="140.3">33</text>
<text x="33.8" y="144.8">8</text>
<text x="33.8" y="147.9">9</text>
<text x="37.8" y="145.7">8</text>
<text x="37.8" y="148.8">9_(*)</text>
<text x="62.8" y="145.7">(*/MOSI)_11</text>
<text x="65" y="148.8">(*/SS)_10</text>
<text x="75.2" y="147.9">10</text>
<text x="75.2" y="144.8">11</text>
<text x="103.7" y="144.1">8</text>
<text x="103.7" y="147.3">9</text>
<text x="107.7" y="145">8</text>
<text x="107.7" y="148.2">9_(*)</text>
<text x="126.3" y="145">(*/MOSI)_11</text>
<text x="128.5" y="148.2">(*/SS)_10</text>
<text x="138.7" y="147.3">10</text>
<text x="138.7" y="144.1">11</text>
<text x="164.8" y="144.8">10</text>
<text x="164.8" y="147.9">11</text>
<text x="169.3" y="145.7">10_(SS/*)</text>
<text x="169.3" y="148.8">11_(MISO/*)</text>
<text x="185.3" y="145.7">AREF</text>
<text x="187" y="148.8">3V3</text>
<text x="191.3" y="144.8">AREF</text>
<text x="192.1" y="147.9">3V3</text>
<text x="219.4" y="146">40</text>
<text x="219.4" y="148.6">39</text>
<text x="223.9" y="146.9">PG1</text>
<text x="223.9" y="144.4">PG0</text>
<text x="223.9" y="149.5">PG2</text>
<text x="267.3" y="148.8">PC7</text>
<text x="267.3" y="146.3">PC6</text>
<text x="273.4" y="147.9">30</text>
<text x="273.4" y="145.4">31</text>
<text x="43.8" y="152.9" transform="rotate(-90 43.8 152.9)">A4</text>
<text x="47" y="152.9" transform="rotate(-90 47 152.9)">A5</text>
<text x="50.2" y="152.9" transform="rotate(-90 50.2 152.9)">A6</text>
<text x="53.3" y="152.9" transform="rotate(-90 53.3 152.9)">A7</text>
<text x="56.5" y="152.9" transform="rotate(-90 56.5 152.9)">5V/2</text>
<text x="59.7" y="152.9" transform="rotate(-90 59.7 152.9)">GND/3</text>
<text x="116.2" y="152.9" transform="rotate(-90 116.2 152.9)">A6</text>
<text x="119.4" y="152.9" transform="rotate(-90 119.4 152.9)">A7</text>
<text x="125.7" y="152.9" transform="rotate(-90 125.7 152.9)">A4</text>
<text x="128.9" y="152.9" transform="rotate(-90 128.9 152.9)">A5</text>
<text x="164.8" y="151.1">12</text>
<text x="169.3" y="152">12_(MOSI)</text>
<text x="182.2" y="152">13_(SCK)</text>
<text x="192.7" y="151.1">13</text>
<text x="219.4" y="151.1">38</text>
<text x="223.9" y="152">PD7</text>
<text x="42.9" y="157.6" transform="rotate(-90 42.9 157.6)">A4</text>
<text x="46.1" y="157.6" transform="rotate(-90 46.1 157.6)">A5</text>
<text x="49.3" y="157.6" transform="rotate(-90 49.3 157.6)">A6</text>
<text x="52.5" y="157.6" transform="rotate(-90 52.5 157.6)">A7</text>
<text x="55.6" y="158.3" transform="rotate(-90 55.6 158.3)">5V/2</text>
<text x="58.8" y="158.9" transform="rotate(-90 58.8 158.9)">GND3</text>
<text x="115.3" y="157.6" transform="rotate(-90 115.3 157.6)">A6</text>
<text x="118.5" y="157.6" transform="rotate(-90 118.5 157.6)">A7</text>
<text x="124.8" y="157.6" transform="rotate(-90 124.8 157.6)">A4</text>
<text x="128" y="157.6" transform="rotate(-90 128 157.6)">A5</text>
<text x="10.4" y="185.9">D</text>
<text x="285.4" y="185.9">D</text>
<text x="35" y="199.9">1</text>
<text x="85" y="199.9">2</text>
<text x="135" y="199.9">3</text>
<text x="185" y="199.9">4</text>
<text x="235" y="199.9">5</text>
<text x="285" y="199.9">6</text>
</g>
</svg>
